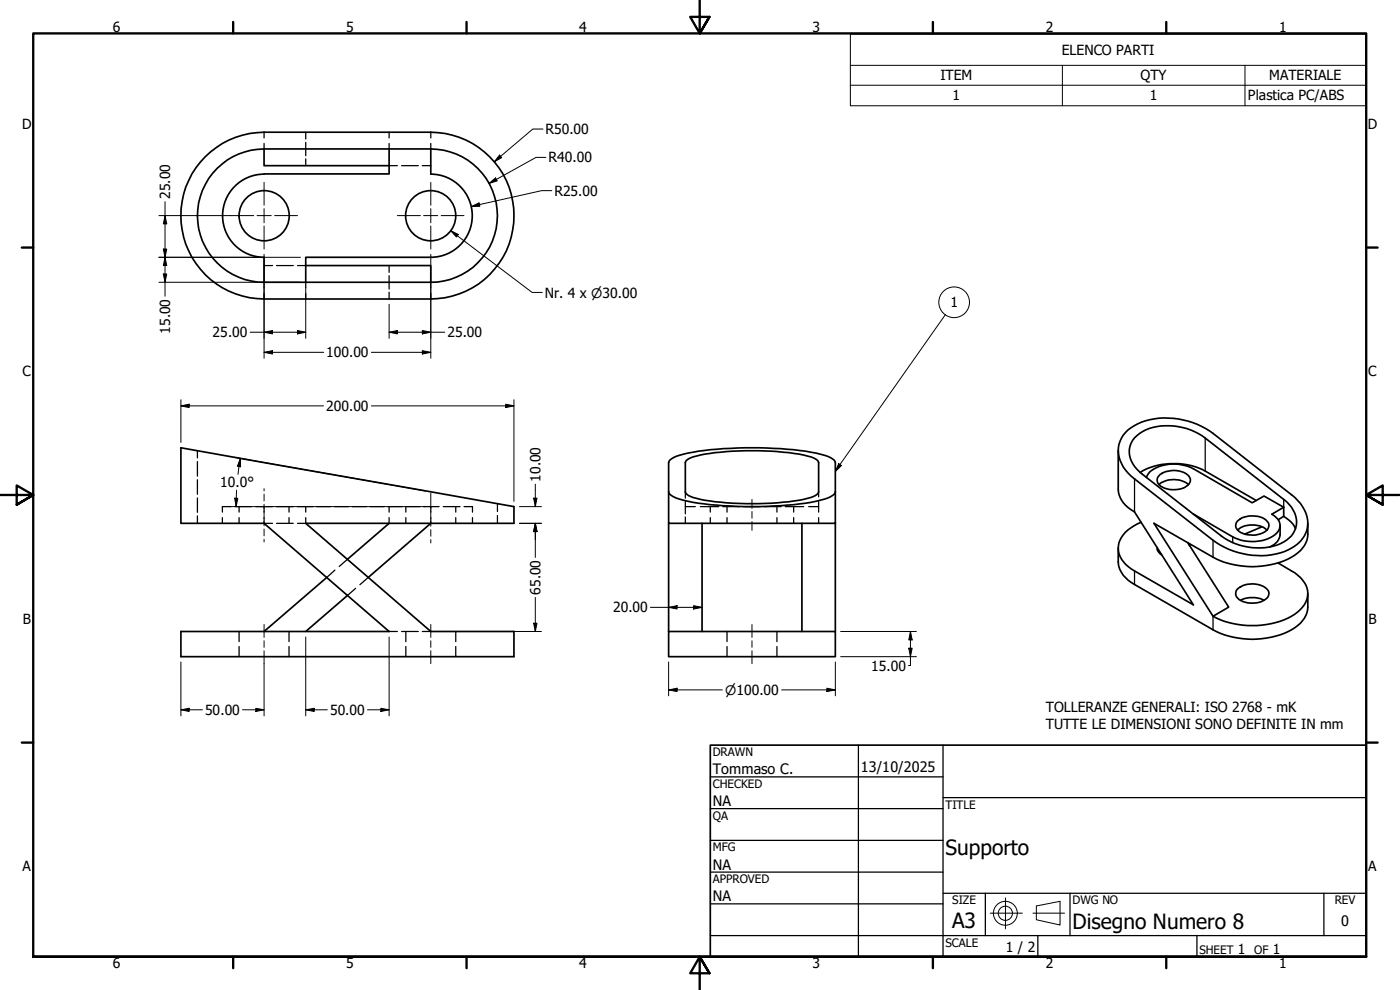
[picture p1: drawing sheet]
<svg xmlns="http://www.w3.org/2000/svg" width="420mm" height="297mm" viewBox="0 0 420 297" stroke-linecap="round" stroke-linejoin="round" font-family="sans-serif">
<!-- layer: Nascosta (ANSI) -->
<g fill="none" stroke="#000" stroke-width=".38">
<path d="M79.2 39.7v1.7M91.8 39.7v2M116.8 39.7v1.7M129.3 39.7v1.7M79.2 43v1.7M91.8 42.7v4M91.8 47.7v2M116.8 43v1.7M116.8 49.7h2.5M120.5 49.7h5M126.7 49.7h2.6M129.3 43v1.7"/>
<path d="M79.2 79.7h2.6M83 79.7h5M89.3 79.7h2.5M116.8 79.7v2M79.2 84.7v1.6M79.2 88.1v1.6M91.8 84.7v1.6M91.8 88.1v1.6M116.8 82.7v4M116.8 87.7v2M129.3 84.7v1.6M129.3 88.1v1.6"/>
<path d="M59.2 135.2v2.2M59.2 138.5v4.4M59.2 143.9v4.4M59.2 149.4v4.3M59.2 154.8v2.2M66.7 155.3v1.7M69.3 152h-2.6v1.7M70.5 152h5M71.8 152v1.7M71.8 155.3v1.7M76.8 152h5M79.2 152v1.7"/>
<path d="M79.2 155.3v1.7h2.6M83 152h5M83 157h5M86.7 152v1.7M86.7 155.3v1.7M89.3 152h4.6M91.8 152v1.7M91.8 155.3v1.7h-2.5M95 152h4.3M100.3 152h4.3M105.7 152h4.3M111.1 152h4.2"/>
<path d="M116.4 152h4.3M116.8 152v1.7M116.8 155.3v1.7M121.8 155.3v1.7M126 152h-4.2v1.7M127.1 152h4.7M129.3 152v1.7M129.3 155.3v1.7M133 152h5M136.8 152v1.7M136.8 155.3v1.7M139.3 152h2.5v1.7"/>
<path d="M141.8 155.3v1.7M149.3 151.1v2.4M149.3 154.7v2.3M205.7 152h3M205.7 147.6v1.9M205.7 150.4v3.8M205.7 155.1v1.9M210.2 152h5.5M213.2 152v1.7M213.2 155.3v1.7M216.9 152h5M218.2 152v1.7"/>
<path d="M218.2 155.3v1.7M223.2 152h5M229.4 152h5M233.2 152v1.7M233.2 155.3v1.7M235.6 152h5.6M238.2 152v1.7M238.2 155.3v1.7M245.7 150.5v1.5h-3M245.7 147.6v1.5M245.7 152v1.7M245.7 155.3v1.7"/>
<path d="M100.5 171.1l-2.5 2.2M104.3 167.8l-2.5 2.2M106.7 176.5l-2.4 2.2M110.5 173.3l-2.5 2.1M71.8 189.5v3M71.8 194v3M86.7 189.5v3M86.7 194v3M116.8 189.5h2.5M120.5 189.5h5M121.8 189.5v3M121.8 194v3"/>
<path d="M126.7 189.5h2.6M136.8 189.5v3M136.8 194v3M218.2 189.5v3M218.2 194v3M233.2 189.5v3M233.2 194v3"/>
</g>
<!-- layer: Visibile (ANSI) -->
<g fill="none" stroke="#000" stroke-width=".51">
<path d="M61.6 47a24.9 24.9 0 0 1 17.6-7.3h50.1a25 25 0 0 1 24.9 25 25 25 0 0 1-24.9 25h-50.1a25 25 0 0 1-23-15.4 25 25 0 0 1 5.4-27.3zM79.2 44.7a20 20 0 0 0-20 20 20 20 0 0 0 20 20M79.2 44.7v5h37.6M79.2 44.7h50.1M79.3 52.2a12.5 12.5 0 0 0-12.5 12.5 12.5 12.5 0 0 0 12.5 12.5M116.8 44.7v7.5h-37.6M129.3 44.7a20 20 0 0 1 20 20 20 20 0 0 1-20 20M129.3 44.7v7.5a12.5 12.5 0 0 1 12.4 12.5 12.5 12.5 0 0 1-12.4 12.5h-37.5v7.5M79.2 77.2v7.5M91.8 79.7h37.5v5M79.2 84.7h50.1M54.3 134.4l99.9 17.6v5h-62.4l37.5 32.5h24.9v7.5h-99.9v-7.5h62.5l-37.6-32.5h-24.9z"/>
<path d="M206.1 138.1a20.1 20.1 0 0 1 8.5-2.3 91.3 91.3 0 0 1 27.7 1l1.9 .6a2.07 2.07 0 0 1 1.5 1.4v8.8a3.8 3.8 0 0 1-3.4 1.9 88 88 0 0 1-33.3 0l-1.8-.5a2.07 2.07 0 0 1-1.5-1.4v-8.8zM335.6 135.2v11.6a8.2 8.2 0 0 0 4.9 6.8l17.6 27.9-17.6-10.2a7.9 7.9 0 0 1-4.8-7.5 8.5 8.5 0 0 1 4.6-6l2.2-1.1M337.8 129.7a17.8 17.8 0 0 1 14.4-4.2 23.7 23.7 0 0 1 11.8 4.5l23.6 18.4a10.5 10.5 0 0 1 4.6 10.5 10.9 10.9 0 0 1-8 7 23.7 23.7 0 0 1-20.2-3.8l-23.5-18.4a9.9 9.9 0 0 1-4.3-11.4zM340.5 131.4a14.5 14.5 0 0 1 13.1-3.4l3.8 1 3.3 1.7 24.6 19.1a7.9 7.9 0 0 1 3.3 9.4 9.7 9.7 0 0 1-7.7 4.9 19.2 19.2 0 0 1-14.5-3.4l-23.6-18.4a7.9 7.9 0 0 1-3.3-9.3zM116.8 157l-12.5 10.8M129.3 157l-18.8 16.3M200.7 147.6v-8.8a4.2 4.2 0 0 1 3.3-2.2 98.5 98.5 0 0 1 28.2-2.1 52.4 52.4 0 0 1 17 2.8 2.17 2.17 0 0 1 1.5 1.5v8.8M200.7 147.6a4.2 4.2 0 0 0 3.3 2.2 82.1 82.1 0 0 0 21.7 2.2 78.5 78.5 0 0 0 22.6-2.5l.9-.4a2.17 2.17 0 0 0 1.5-1.5M200.7 147.6v9.4h50v-9.4M200.7 157v32.5M210.7 157v32.5M240.7 157v32.5"/>
<path d="M250.7 157v32.5M342.1 141.8a20.5 20.5 0 0 1 19.6-.5l15.3 8.9M344 143.2a6.6 6.6 0 0 1 5.7-3.7 12.7 12.7 0 0 1 8.4 1.1l17.7 10.3 3.5-2.1 6 3.4M347.9 145.4a7.2 7.2 0 0 1 8.8 0M348.2 142.4a7.2 7.2 0 0 1 8.6 .5 2.22 2.22 0 0 1-1.3 3.4 6.9 6.9 0 0 1-8-1.3l-.2-.4a1.94 1.94 0 0 1 .9-2.2zM371.3 156.4a7 7 0 0 1 9.1 .1 2.18 2.18 0 0 1-1.4 3.4 7.5 7.5 0 0 1-7.5-.8 1.85 1.85 0 0 1-.2-2.7zM371.4 159.1a7.2 7.2 0 0 1 8.8 0M378.8 158l-5.2 2.3M384.2 157.7a6 6 0 0 1-.5 4.3l-1.3 1.4-1.3 .7M385.3 152.2l-3.6 2.1a3.6 3.6 0 0 1 2.3 4.4 8.5 8.5 0 0 1-7.4 3.8l-3.1-.2-2.8-.8-12.6-7.3M385.3 154.9l1.5 1.2a5.8 5.8 0 0 1 2 2.6M385.3 152.2v2.7"/>
<path d="M385.3 154.9l-1.7 1M392.5 157a9.9 9.9 0 0 1-1 6.7 15.9 15.9 0 0 1-11.4 6 25.9 25.9 0 0 1-16.1-2.5l-17.7-10.2 17.7 27.9 4.7-2.7-12.2-19.3M98 173.3l-18.8 16.2M104.3 178.7l-12.5 10.8M335.6 164.5a11.8 11.8 0 0 0 .6 6.6 10.5 10.5 0 0 0 4.3 4.3l23.5 13.6a25.4 25.4 0 0 0 24.6-.7 7.8 7.8 0 0 0 3.9-6.1v-4.1M347.3 164.3a2.19 2.19 0 0 0 1.3 2.2M356.7 163.2l.4 .6M371.3 176.8a7 7 0 0 1 9.1 .1 2.16 2.16 0 0 1-1.4 3.4 6.8 6.8 0 0 1-7.9-1.2l-.3-.9zM383.5 168.9a23.6 23.6 0 0 1 6.8 4.4 6.4 6.4 0 0 1-.9 10.3 24.4 24.4 0 0 1-19.3 3.5l-2.6-.7-3.5-1.5M200.7 189.5h50v7.5h-50zM372.3 180.1a7.9 7.9 0 0 1 7 0"/>
<circle cx="79.3" cy="64.7" r="7.5"/>
<circle cx="129.3" cy="64.7" r="7.5"/>
</g>
<!-- layer: Visibile sottile (ANSI) -->
<path d="M361.7 131.4v9.9M340.5 143.7v9.9M385.3 149.8v2.4M340.5 171.3v4.1M364 162.1v5.1M370 161.1v1.7M364 184.9v4.1" fill="none" stroke="#000" stroke-width=".38"/>
<!-- layer: Simbolo (ANSI) -->
<g fill="none" stroke="#000" stroke-width=".3">
<path d="M255.2 19.6v-9.3h154.6v9.3M255.2 19.6h154.6v6M255.2 19.6v12.1h154.6v-6.1M318.8 19.6v12.1M373.6 19.6v12.1M255.2 25.6h154.6M283.7 94.4l-33 47.1M251.7 139.1l.8 .6-1.8 1.8z"/>
<circle cx="286.4" cy="90.7" r="4.6"/>
</g>
<!-- layer: Bordo (ANSI) -->
<g fill="none" stroke="#000" stroke-width=".7">
<path d="M70 6.6v3.4M140 6.6v3.4M210 0v10l-2.9-4.9h5.8l-2.9 4.9 2.9-4.9M280 6.6v3.4M350 6.6v3.4M6.5 74.3h3.5M410 74.3h3.4M0 148.5h10l-5-2.8v5.7l5-2.9-5 2.9M420 148.5h-10l5-2.8v5.7l-5-2.9 5 2.9M6.5 222.8h3.5M410 222.8h3.4M10 287.1v-277.1h400v277.1h-400h400"/>
<path d="M70 287.1v3.4M140 287.1v3.4M212.9 292l-2.9-4.9 2.9 4.9h-5.8l2.9-4.9v9.9M280 287.1v3.4M350 287.1v3.4"/>
</g>
<!-- layer: Titolo (ANSI) -->
<g fill="none" stroke="#000" stroke-width=".38">
<path d="M213.2 233.1h69.8M257.6 223.6v63.5M283 239.3h127M283 223.6v63.5M213.2 242.6h69.8M213.2 252.1h69.8M213.2 261.7h69.8M213.2 271.2h69.8M283 268h127M295.7 268v12.7M321.1 268v12.7M397.3 268v12.7"/>
<path d="M213.2 280.7h196.8M311.5 280.7v6.4M359.2 280.7v6.4"/>
</g>
<path d="M213.2 223.6h196.8v63.5h-196.8z" fill="none" stroke="#000" stroke-width=".51"/>
<g fill="none" stroke="#000" stroke-width=".3">
<path d="M79.2 146.6v.7M79.2 148.3v2M79.2 151.3v1.2M79.2 153.5v2M79.2 156.5v1.3M79.2 158.7v2.1M129.3 147.9v4.6M129.3 153.5v2M129.3 156.5v1.4M129.3 158.9v2M225.7 149.8v2.7M225.7 153.5v2"/>
<path d="M225.7 156.5v2.6M79.2 161.8v.8M129.3 161.9v1M79.2 187.4v3.8M79.2 192.3v1.9M79.2 195.2v3.9M129.3 187.4v3.8M129.3 192.3v1.9M129.3 195.2v3.9M225.7 187.4v3.8M225.7 192.3v1.9M225.7 195.2v3.9"/>
</g>
<!-- layer: Centro (ANSI) -->
<path d="M79.2 54.7v6.9M129.3 54.7v6.9M69.3 64.7h6.8M77.2 64.7h4.2M79.2 62.6v4.3M79.2 67.8v6.9M82.4 64.7h6.9M119.3 64.7h6.9M127.1 64.7h4.3M129.3 62.6v4.3M129.3 67.8v6.9M132.4 64.7h6.9" fill="none" stroke="#000" stroke-width=".3"/>
<!-- layer: Quota (ANSI) -->
<g fill="none" stroke="#000" stroke-width=".3">
<path d="M162.9 38.7h-3l-11.6 9.9M146.7 55l2-1.6 .5 .9zM149.9 46.5l.7 .8-2.3 1.3zM163.8 47.2h-3l-14.1 7.8M165.6 57.2h-3l-21.1 4.8M47.7 77.2h42.5M47.7 64.7h21.6M49 74.7h1l-.5 2.5zM49.5 77.2l.5 2.5h-1zM49.5 64.7l.5 2.5h-1zM49.5 60.5v28.4M79.2 76.3v31.2"/>
<path d="M129.3 76.3v31.2M135.3 69.2l2.2 1.1-.5 .8zM135.3 69.2l24.4 18.5h3.1M141.5 62l2.3-1.1 .2 1zM47.7 84.7h42.5M49 82.2h1l-.5 2.5zM75.1 99.7h16.7M79.2 99.7l2.6-.5v1zM89.3 99.2l2.5 .5-2.5 .5zM91.8 86.3v15.2M116.8 99.7l2.5-.5v1zM116.8 99.7h16.7"/>
<path d="M116.8 91.3v10.2M126.7 99.2l2.6 .5-2.6 .5zM54.3 119.9v12.9M79.2 105.7l2.6-.5v1zM79.2 105.7h18M111.4 105.7h17.9M126.7 105.2l2.6 .5-2.6 .5zM154.2 119.9v30.5M54.3 121.8l2.5-.5v1zM54.3 121.8h42.8M70.4 137.2l57.3 10.1M71.7 140l-.3 2.3"/>
<path d="M72.1 137.5l.1 2.6-1-.2zM72.1 137.5l-.3 2.5M111.4 121.8h42.8M151.8 121.3l2.4 .5-2.4 .5zM69.1 152h10.1M70.4 149.5h1l-.5 2.5zM71 147.1l-.1 4.9M79.4 152h48.3M155.9 152h6.6M155.9 157h6.6M160.1 149.5h1.1l-.5 2.5zM160.7 157l.5 2.5h-1.1z"/>
<path d="M160.7 145.3v6.7M160.7 157v10.2M160.7 179.2v10.3M54.3 198.6v16.2M79.2 199.1v15.7M91.8 191.1v23.7M116.8 191.1v23.7M130.9 189.5h31.6M160.1 187h1.1l-.5 2.5zM195.2 182.2h15.5M200.7 182.2l2.5-.5v1zM200.7 198.6v10.2"/>
<path d="M208.2 181.7l2.5 .5-2.5 .5zM250.7 198.6v10.2M252.3 197h22.7M252.3 189.5h22.7M272.7 194.5h1l-.5 2.5zM273.2 189.5l.5 2.5h-1zM273.2 189.5v10.2h-.5M54.3 213l2.5-.5v1zM54.3 213h6.5M72.8 213h6.4M76.8 212.5l2.4 .5-2.4 .5zM91.8 213l2.5-.5v1z"/>
<path d="M91.8 213h6.4M110.3 213h6.5M114.3 212.5l2.5 .5-2.5 .5zM200.7 207l2.5-.5v1zM200.7 207h16.1M234.6 207h16.1M248.2 206.5l2.5 .5-2.5 .5z"/>
</g>
<g fill="#000">
<path d="M146.7 55l2-1.6 .5 .9zM149.9 46.5l.7 .8-2.3 1.3zM49 74.7h1l-.5 2.5zM49.5 77.2l.5 2.5h-1zM49.5 64.7l.5 2.5h-1zM135.3 69.2l2.2 1.1-.5 .8zM141.5 62l2.3-1.1 .2 1zM49 82.2h1l-.5 2.5zM79.2 99.7l2.6-.5v1zM116.8 99.7l2.5-.5v1zM79.2 105.7l2.6-.5v1zM89.3 99.2l2.5 .5-2.5 .5z"/>
<path d="M126.7 105.2l2.6 .5-2.6 .5zM126.7 99.2l2.6 .5-2.6 .5zM54.3 121.8l2.5-.5v1zM151.8 121.3l2.4 .5-2.4 .5zM70.4 149.5h1l-.5 2.5zM72.1 137.5l.1 2.6-1-.2zM160.1 149.5h1.1l-.5 2.5zM160.7 157l.5 2.5h-1.1zM160.1 187h1.1l-.5 2.5zM200.7 182.2l2.5-.5v1zM208.2 181.7l2.5 .5-2.5 .5zM272.7 194.5h1l-.5 2.5z"/>
<path d="M273.2 189.5l.5 2.5h-1zM54.3 213l2.5-.5v1zM76.8 212.5l2.4 .5-2.4 .5zM91.8 213l2.5-.5v1zM114.3 212.5l2.5 .5-2.5 .5zM200.7 207l2.5-.5v1zM248.2 206.5l2.5 .5-2.5 .5z"/>
</g>
<!-- layer: Simbolo (ANSI) -->
<path d="M251.7 139.1l.8 .6-1.8 1.8z" fill="#000"/>
<!-- layer: Geometria schizzo (ANSI) -->
<g fill="none" stroke="#000" stroke-width=".3">
<path d="M297.2 274h9.6M301.8 269.4v9.3M310 274h9.5M311 271.8l7.1-1.4v7.1l-7.1-1.5z"/>
<circle cx="301.7" cy="274" r="3.6"/>
<circle cx="301.7" cy="274" r="2.13"/>
</g>
<g font-size="6.3">
<text x="283.8" y="256.4">Supporto</text>
<text x="285.8" y="278.6">A3</text>
<text x="321.9" y="278.6">Disegno Numero 8</text>
</g>
<g font-size="4.3">
<text x="213.9" y="232.2">Tommaso C.</text>
<text x="258.4" y="231.6">13/10/2025</text>
<text x="213.9" y="241.9">NA</text>
<text x="213.9" y="260.9">NA</text>
<text x="213.9" y="270.4">NA</text>
<text x="402.5" y="277.8">0</text>
</g>
<g font-size="4.2">
<text x="33.8" y="9.6">6</text>
<text x="103.9" y="9.6">5</text>
<text x="173.9" y="9.6">4</text>
<text x="243.8" y="9.6">3</text>
<text x="313.9" y="9.6">2</text>
<text x="383.9" y="9.6">1</text>
<text x="318.6" y="16.5">ELENCO PARTI</text>
<text x="282.3" y="24.1">ITEM</text>
<text x="285.9" y="30">1</text>
<text x="342.3" y="24.1">QTY</text>
<text x="345.1" y="30">1</text>
<text x="380.9" y="24.1">MATERIALE</text>
<text x="374.5" y="30">Plastica PC/ABS</text>
<text x="6.7" y="38.7">D</text>
<text x="163.7" y="40.2">R50.00</text>
<text x="410.5" y="38.7">D</text>
<text x="164.7" y="48.8">R40.00</text>
<text x="51.1" y="59.7" transform="rotate(-90 51.1 59.7)">25.00</text>
<text x="166.4" y="58.7">R25.00</text>
<text x="163.5" y="89.3">Nr. 4 x ⌀30.00</text>
<text x="285.2" y="92.2">1</text>
<text x="51.1" y="100.1" transform="rotate(-90 51.1 100.1)">15.00</text>
<text x="63.8" y="101.2">25.00</text>
<text x="134.3" y="101.2">25.00</text>
<text x="97.9" y="107.2">100.00</text>
<text x="6.8" y="113">C</text>
<text x="410.7" y="113">C</text>
<text x="97.9" y="123.3">200.00</text>
<text x="66.1" y="146.2">10.0°</text>
<text x="162.2" y="144.5" transform="rotate(-90 162.2 144.5)">10.00</text>
<text x="162.2" y="178.5" transform="rotate(-90 162.2 178.5)">65.00</text>
<text x="184" y="183.8">20.00</text>
<text x="6.9" y="187.2">B</text>
<text x="410.7" y="187.2">B</text>
<text x="261.5" y="201.2">15.00</text>
<text x="61.5" y="214.5">50.00</text>
<text x="99.1" y="214.5">50.00</text>
<text x="313.9" y="213.7">TOLLERANZE GENERALI: ISO 2768 - mK</text>
<text x="313.9" y="218.7">TUTTE LE DIMENSIONI SONO DEFINITE IN mm</text>
<text x="6.8" y="261.4">A</text>
<text x="410.7" y="261.4">A</text>
<text x="301.9" y="285.6">1 / 2</text>
<text x="371.5" y="286.2">1</text>
<text x="382" y="286.2">1</text>
<text x="33.8" y="290.5">6</text>
<text x="103.9" y="290.5">5</text>
<text x="173.9" y="290.5">4</text>
<text x="243.8" y="290.5">3</text>
<text x="313.9" y="290.5">2</text>
<text x="383.9" y="290.5">1</text>
</g>
<text font-size="3.9" x="217.6" y="208.5">⌀100.00</text>
<g font-size="3.5">
<text x="213.9" y="226.9">DRAWN</text>
<text x="213.9" y="236.4">CHECKED</text>
<text x="213.9" y="245.9">QA</text>
<text x="283.8" y="242.6">TITLE</text>
<text x="213.9" y="255.4">MFG</text>
<text x="213.9" y="265">APPROVED</text>
<text x="285.8" y="271.3">SIZE</text>
<text x="321.9" y="271.3">DWG NO</text>
<text x="400.6" y="271.3">REV</text>
<text x="283.8" y="284">SCALE</text>
<text x="360" y="286.2">SHEET</text>
<text x="376.4" y="286.2">OF</text>
</g>
</svg>
